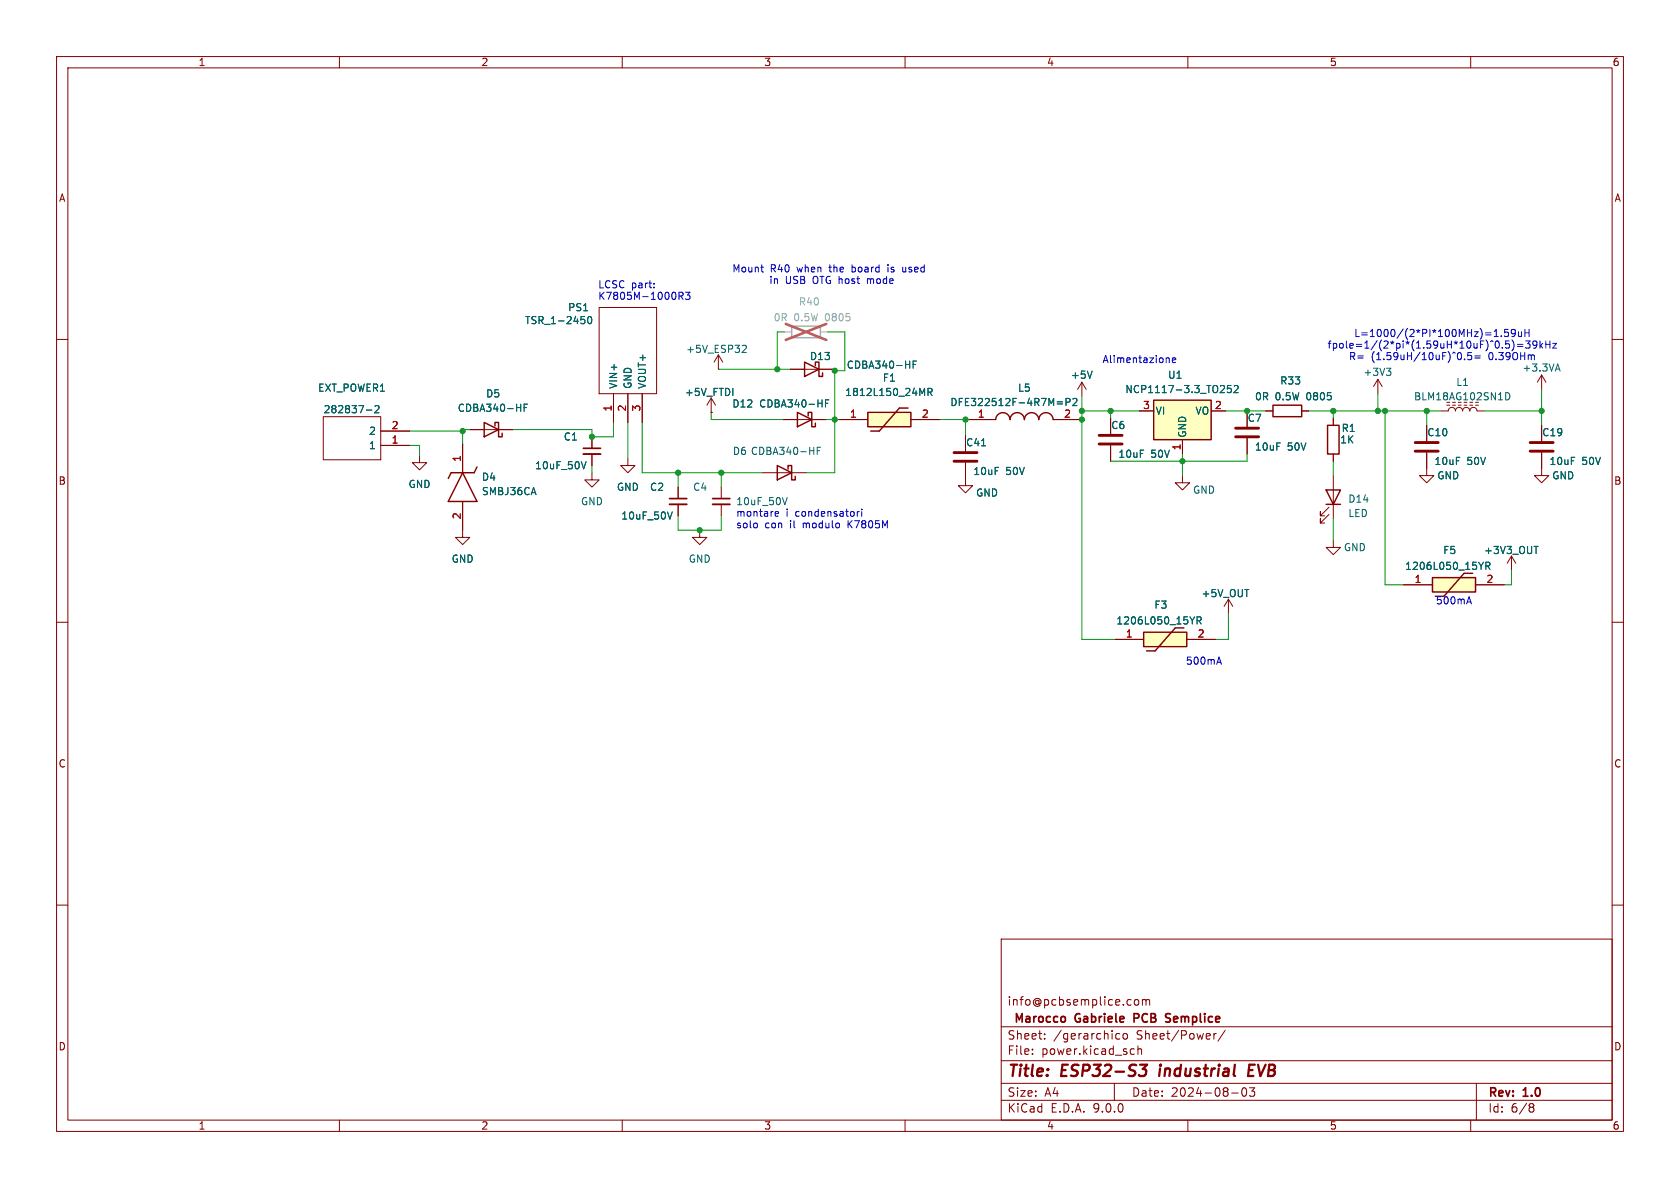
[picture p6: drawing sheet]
<svg xmlns="http://www.w3.org/2000/svg" width="297mm" height="210mm" viewBox="0 0 297 210" stroke-linecap="round" stroke-linejoin="round" font-family="sans-serif">
<g fill="none" stroke="#840000" stroke-width=".18">
<path d="M10 10h277v190h-277zM12 12h273v186h-273zM60 10v2M110 10v2M160 10v2M210 10v2M260 10v2M10 60h2M285 60h2M10 110h2M285 110h2M10 160h2"/>
<path d="M177 166h108v32h-108zM200.7 176.8l.3-.1 .3 .3v.4l-.3 .3-.3-.1-.2-.2v-.4zM202 176.8l.4-.1 .2 .2M202 176.7v1M202.6 176.9l.2-.2 .4 .1v.9M202.6 176.9v.8M285 160h2M60 198v2M110 198v2M160 198v2M177 194.5h108M177 191.5h108"/>
<path d="M177 187.5h108M177 181.5h108M182.5 186.3v.1M182.5 185.5v.1M184.7 183.6v.1M184.7 182.8v.1M197 191.5v3M198 182.8l-.5-.1-.3 .3v.4l.2 .2h.6M198.7 182.8l.3-.1 .3 .3v.4l-.3 .3-.3-.1-.2-.2v-.4zM200.1 185.4l.4 .1M200.5 186.3l-.4 .1M201.2 185.5l.2-.1 .3 .1 .1 .9"/>
<path d="M201.2 184.9v1.5M210 198v2M214.6 182.7v1M215 182.7l-.3 .1-.1 .2M216.6 182.1l-1.3 2M217.7 193.2h1.2M219.7 192.4l.2-.1a.81 .81 0 0 1 .6 .6 .81 .81 0 0 1-.3 .8l-.2 .1a.81 .81 0 0 1-.3-1.4zM220.9 192.3h.9l-.5 .6 .4 .1v.7l-.2 .1h-.4l-.2-.1M260 198v2M261 191.5v6.5M270.6 195.1l.4 .1 .2 .2-.3 .3M270.6 195.7h.3"/>
<path d="M270.9 195.7l.2 .2 .1 .4-.2 .2-.4 .1"/>
</g>
<path d="M201.6 188.2h1.2l-.8 .8h.3l.3 .2v.6l-.4 .4h-.6M205.1 188.9l-.2 1.3M220.8 189.2h.6M221.8 188.2h-.9l-.3 2h1" fill="none" stroke="#840000" stroke-width=".4"/>
<path d="M190.2 179.4l-.1 .4 .1 .7M201.2 179.3l-.7-.1v1.5M201.2 179.9l-.7 .1M206.6 180l.3 .3-.1 .2-.2 .2M206.7 179.2l.2 .1" fill="none" stroke="#840000" stroke-width=".3"/>
<path d="M153.4 72.9h7.6v2.5h-7.6z" fill="#ffffc2"/>
<path d="M141 72.9l2.5 1.3-2.5 1.2zM142.9 73.5v-.6h.6v2.5h.6v-.6M153.4 72.9h7.6v2.5h-7.6zM160.5 72.1h-1.5l-3.6 4.1h-1.5" fill="none" stroke="#840000" stroke-width=".25"/>
<g fill="none" stroke="#840000" stroke-width=".18">
<path d="M125.7 72.9h.1M125.7 70.4l-.7 1.2M125.7 70.4l.8 1.2M125.7 70.4v2.5M127 65.3h.1M127 62.7l-.8 1.3M127 62.7l.8 1.3M127 62.7v2.6M138.4 74.2h7.6M148.3 74.2h5.1M161 74.2h5.1M217.2 105.9l-.8 1.3"/>
<path d="M217.2 105.9l.7 1.3M217.2 105.9v2.6"/>
</g>
<path d="M131.4 61l.4 .1 .1 .3-.7 .9h.7M145.9 71.3h.5M146.5 70.7h-.6v1.3M163 69.6l.5-.9v1.2M164.1 69.3h.6l.1-.2-.1-.3-.6-.1v1.2M164.4 69.3l.4 .6" fill="none" stroke="#006464" stroke-width=".18"/>
<path d="M204 70.7h10.1v7h-10.1z" fill="#ffffc2"/>
<path d="M176 74.2a1.27 1.27 0 0 1 1.3-1.3 1.27 1.27 0 0 1 1.3 1.3 1.27 1.27 0 0 1 1.2-1.3 1.27 1.27 0 0 1 1.3 1.3 1.27 1.27 0 0 1 1.3-1.3 1.27 1.27 0 0 1 1.2 1.3 1.27 1.27 0 0 1 1.3-1.3 1.27 1.27 0 0 1 1.3 1.3M204 70.7h10.1v7h-10.1zM137.4 82.3l2.6 1.3-2.6 1.2zM139.3 82.9v-.6h.7v2.5h.6v-.6" fill="none" stroke="#840000" stroke-width=".25"/>
<g fill="none" stroke="#840000" stroke-width=".18">
<path d="M170.7 77v2.8M170.9 74.2h5.1M186.2 74.2h5.1M191.3 67.6l-.8 1.2M191.3 67.6l.7 1.2M191.3 67.6v2.5M196.3 73.9v2.8M196.3 78.7v2.8M201.4 72.6h2.6M209 77.7v2.6M214.1 72.6h2.6M220.5 72.6v2.8"/>
<path d="M220.5 77.5v2.8M134.9 83.6h7.6M170.7 81.8v4.1h1.3l-1.3 1.2-1.3-1.2h1.3"/>
</g>
<path d="M144.5 79.7h.4M145.1 79.1h-.6v1.2M173.5 78.8h.7M186.9 71h1M186.9 71.4h1M188.5 71.1l.6-.1 .1-.1-.1-.3-.6-.2v1.3M189.7 70.6l.4-.2 .3 .4-.8 .9h.8M193.1 65.6l-.4 1.3M215.7 69.4h.8M216.4 68.3v.4M217.6 68.1h-.6v.6l.1-.1 .5 .1 .1 .2-.1 .4-.2 .1-.4-.1M218.2 68.3l.5-.2 .2 .4-.8 .9h.8" fill="none" stroke="#006464" stroke-width=".18"/>
<path d="M194.3 77h4.1M194.3 78.5h4.1M218.4 75.7h4.1M218.4 77.2h4.1M168.7 80h4M168.7 81.5h4" fill="none" stroke="#840000" stroke-width=".51"/>
<path d="M140 57.7h5v2h-5z" fill="none" stroke="#a1a1a1" stroke-width=".25"/>
<path d="M138.7 58.7h1.3M145 58.7h1.3" fill="none" stroke="#a1a1a1" stroke-width=".18"/>
<path d="M138.9 57.3l7.2 2.8M146.1 57.3l-7.2 2.8" fill="none" stroke="#e65255" stroke-width=".46"/>
<path d="M202.2 111.8h7.6v2.5h-7.6z" fill="#ffffc2"/>
<path d="M85.6 74.7l2.5 1.2-2.5 1.3zM87.5 75.3v-.6h.6v2.5h.7v-.6M142.2 64l2.6 1.3-2.6 1.2zM144.1 64.6v-.6h.7v2.5h.6v-.6M225 71.6h5.1v2.1h-5.1zM81.8 83.6l2.5 5h-5.1zM84.3 82.6l-.5 1h-4l-.6 1M234.4 86.6h2.6l-1.3 2.6zM234.4 89.2h2.6M202.2 111.8h7.6v2.5h-7.6zM207.8 111l-3.6 4.1h-1.5" fill="none" stroke="#840000" stroke-width=".25"/>
<g fill="none" stroke="#840000" stroke-width=".18">
<path d="M105.9 54.4h10.2v15.2h-10.2zM57.1 73.7h10.2v7.6h-10.2zM67.3 78.7h5.1M67.3 76.2h5.1M81.8 78.5v5.1M83.1 75.9h7.6M104.6 77.2v2M108.5 69.6v5.1M111 69.6v5.1M113.5 69.6v5.1M139.7 65.3h7.6M223.8 72.6h1.2"/>
<path d="M230.1 72.6h1.3M252.2 75.2v2.8M272.5 75.2v2.8M74.2 80.5v1.3h1.2l-1.2 1.3-1.3-1.3h1.3M81.8 88.6v6.4h1.3l-1.3 1.3-1.3-1.3h1.3M104.6 83.6v1.2h1.3l-1.3 1.3-1.2-1.3h1.2M104.6 80.3v2M111 81v1.3h1.3l-1.3 1.3-1.3-1.3h1.3M119.9 86.1v2M119.9 89.2v2M123.7 93.7v1.3h1.3l-1.3 1.3-1.3-1.3h1.3M127.5 86.1v2"/>
<path d="M127.5 89.2v2M209 84.1v1.2h1.3l-1.3 1.3-1.2-1.3h1.2M234.9 90.9l-1.5 1.6v-.8v.8h.8M234.9 89.7l-1.5 1.5v-.8v.8h.8M235.7 84.1v7.6M252.2 80v4.1h1.3l-1.3 1.2-1.2-1.2h1.2M272.5 80v4.1h1.3l-1.3 1.2-1.2-1.2h1.2M197.1 113h5.1M209.8 113h5.1"/>
</g>
<g fill="none" stroke="#006464" stroke-width=".18">
<path d="M102.7 56h.6M103.3 56.5l.1 .2-.1 .5M104 56.1l.2-.1a.68 .68 0 0 1 .4 .6 .68 .68 0 0 1-.4 .6l-.2-.1-.1-.4zM64.8 72.5h.9M66.3 71.8l.5-.1 .2 .4-.8 .9h.8M92.7 72.1h.4M93.3 71.4h-.6v1.3M161.4 64.4h.5M162 63.8h-.6v1.3M103.6 81.6l-.4 1.3M118.9 90.5l-.5 1.3M139.2 88l-.5 1.2"/>
<path d="M211.2 109l-.4 .7M211.6 109.7l.6-.1 .2-.1-.1-.3-.7-.2v1.3M211.9 109.7l.5 .6"/>
</g>
<path d="M103.1 79.2h3.1M118.4 88.1h3M126 88.1h3" fill="none" stroke="#840000" stroke-width=".3"/>
<path d="M103.1 80.3h3.1M118.4 89.2h3M126 89.2h3" fill="none" stroke="#840000" stroke-width=".33"/>
<path d="M250.2 78.2h4.1M250.2 79.8h4.1M270.5 78.2h4.1M270.5 79.8h4.1" fill="none" stroke="#840000" stroke-width=".51"/>
<path d="M253.2 102.1h7.7v2.5h-7.7z" fill="#ffffc2"/>
<path d="M234.7 75.2h2v5.1h-2zM253.2 102.1h7.7v2.5h-7.7zM258.8 101.3l-3.5 4.1" fill="none" stroke="#840000" stroke-width=".25"/>
<g fill="none" stroke="#840000" stroke-width=".18">
<path d="M67.3 78.7h5.1M67.3 76.2h5.1M81.8 78.5v5.1M83.1 75.9h2.5M88.1 75.9h2.6M104.6 77.2v2M108.5 69.6v5.1M111 69.6v5.1M113.5 69.6v5.1M125.7 72.9h.1M138.4 74.2h2.6M139.7 65.3h2.5"/>
<path d="M143.5 74.2h2.5M144.8 65.3h2.5M148.3 74.2h5.1M161 74.2h5.1M170.7 77v2.8M170.9 74.2h5.1M186.2 74.2h5.1M196.3 73.9v2.8M196.3 78.7v2.8M201.4 72.6h2.6M209 77.7v2.6M214.1 72.6h2.6"/>
<path d="M220.5 72.6v2.8M220.5 77.5v2.8M223.8 72.6h1.2M230.1 72.6h1.3M235.7 73.9v1.3M243.6 67.1l-.8 1.2M243.6 67.1l.7 1.2M243.6 67.1v2.5M252.2 75.2v2.8M254.8 72.6h1.2a.64 .64 0 0 1 .7-.6 .64 .64 0 0 1 .6 .6 .64 .64 0 0 1 .6-.6 .64 .64 0 0 1 .7 .6 .64 .64 0 0 1 .6-.6 .64 .64 0 0 1 .6 .6 .64 .64 0 0 1 .7-.6 .64 .64 0 0 1 .6 .6h1.3M255.8 71.6h.5M256.8 71.6h.5"/>
<path d="M257.8 71.6h.5M258.8 71.6h.5M259.8 71.6h.5M260.9 71.6h.5M272.5 66.3l-.7 1.3M272.5 66.3l.8 1.3M272.5 66.3v2.5M272.5 75.2v2.8M81.8 88.6v5.1M104.6 80.3v2M119.9 86.1v2M119.9 89.2v2"/>
<path d="M170.7 81.8v2.8M235.7 95.5v1.3h1.3l-1.3 1.2-1.3-1.2h1.3M235.7 80.3v1.2M252.2 80v2.8M267.2 98.3l-.8 1.3M267.2 98.3l.8 1.3M267.2 98.3v2.5M272.5 80v2.8M197.1 113h5.1M209.8 113h5.1M248.2 103.4h5M260.9 103.4h5"/>
</g>
<g fill="none" stroke="#006464" stroke-width=".18">
<path d="M102.7 56h.6M103.3 56.5l.1 .2-.1 .5M104 56.1l.2-.1a.68 .68 0 0 1 .4 .6 .68 .68 0 0 1-.4 .6l-.2-.1-.1-.4zM64.8 72.5h.9M66.3 71.8l.5-.1 .2 .4-.8 .9h.8M92.7 72.1h.4M93.3 71.4h-.6v1.3M145.9 71.3h.5M146.5 70.7h-.6v1.3M161.4 64.4h.5M162 63.8h-.6v1.3M163 69.6l.5-.9v1.2"/>
<path d="M164.1 69.3h.6l.1-.2-.1-.3-.6-.1v1.2M164.4 69.3l.4 .6M173.5 78.8h.7M186.9 71h1M186.9 71.4h1M188.5 71.1l.6-.1 .1-.1-.1-.3-.6-.2v1.3M189.7 70.6l.4-.2 .3 .4-.8 .9h.8M193.1 65.6l-.4 1.3M215.7 69.4h.8M216.4 68.3v.4M217.6 68.1h-.6v.6l.1-.1 .5 .1 .1 .2-.1 .4-.2 .1-.4-.1M218.2 68.3l.5-.2 .2 .4-.8 .9h.8"/>
<path d="M245.1 65.1h.8l-.4 .5M245.6 65.6l.3 .2v.3l-.3 .3M266.2 69.4a.64 .64 0 0 1 .7 .6 .64 .64 0 0 1-.7 .7M275.1 65.2h.6M275.4 64.3l.4 1.3M103.6 81.6l-.4 1.3M118.9 90.5l-.5 1.3M262.3 99.4l-.5 .7M271.2 96.6h.7M211.2 109l-.4 .7M211.6 109.7l.6-.1 .2-.1-.1-.3-.7-.2v1.3M211.9 109.7l.5 .6"/>
<path d="M262.7 100.1l.6-.1 .1-.2-.1-.3-.6-.1v1.3M263 100.1l.4 .6"/>
</g>
<g fill="none" stroke="#009600" stroke-width=".18">
<path d="M138.7 58.7h-1.3v6.6M146.3 58.7h3.1v6.8h-1.8M72.4 78.7h1.8v1.8M72.4 76.2h9.4M83.1 75.9h-1.3v2.6M108.5 74.7v2.5h-3.9v-1.3h-13.9M111 74.7v6.3M113.5 74.7v8.9h21.4M125.7 72.9v1.3h12.7M127 65.3h12.7M146 74.2h2.3M147.3 65.3h.3v18.3h-5.1"/>
<path d="M166.1 74.2h4.8M170.7 74.2v2.8M191.3 70.1v42.9h5.8M191.3 72.6h10.1M196.3 72.6v1.3M216.7 72.6h7.1M231.4 72.6h23.4M235.7 72.6v1.3M243.6 69.6v3M244.9 72.6v30.8h3.3M252.2 72.6v2.6M262.4 72.6h10.1"/>
<path d="M272.5 68.8v6.4M104.6 82.3v1.3M119.9 83.6v2.5M119.9 91.2v2.5h7.6v-2.5M127.5 83.6v2.5M209 80.3v3.8M220.5 80.3v1.2h-24.2M235.7 81.5v2.6M235.7 91.7v3.8M217.2 108.5v4.5h-2.3M267.2 100.8v2.6h-1.3"/>
</g>
<g fill="none" stroke="#0000c2" stroke-width=".18">
<path d="M115.6 50.8v.1M115.6 50.1v.1M120 52.3h.6l.2-.2-.1-.3-.7-.1v1.2M120.3 52.3l.5 .6M121.2 51.7h.8l-.5 .4 .4 .2v.5l-.2 .1-.5-.1M134.5 47.2h.5M134.8 48.1h.2M157 46.8v.1M157 47.2v.9M159.6 47.2v.7l.3 .2M264.1 59.5h.8M265.4 59.4v.1"/>
<path d="M266.6 58.2h-.6v.6l.1-.1 .5 .1 .1 .2-.1 .4-.2 .1-.4-.1M267.9 58.8l-.2 .2h-.4l-.1-.2 .1-.5 .4-.1 .1 .1a.84 .84 0 0 1-.3 1.2h-.2M268.4 58.7l.1 .7 .3 .1 .2-.1M269 58.7v.8M269.6 58.2v1.3M269.6 58.8h.7M270.3 58.2v1.3M206.3 63.3l.4 .1v.7M207.3 63.7l.6-.1-.1-.3h-.4l-.1 .1v.6h.5M258.9 63.5v.1M259.5 62.3v.6l.1-.1M259.9 62.8l.3 .2-.1 .5-.2 .1-.4-.1"/>
<path d="M260.7 62.9h1M260.7 63.3h1M267.3 60.1a1.47 1.47 0 0 1 .1 1.9M268.3 60.9h.9M268.3 61.2h.9M269.7 60.3h.8l-.4 .5 .3 .1v.5l-.1 .1-.6-.1M271.7 60.8l-.2 .3-.4-.1-.1-.2 .1-.5h.4l.1 .1a.84 .84 0 0 1-.3 1.1h-.2M272.3 60.3v1.2M272.4 61.1l.3 .4M272.7 60.7l-.4 .5M273.3 60.9h.7M273.3 60.3v1.2"/>
<path d="M274 60.3v1.2M274.5 60.7h.7l-.7 .8h.7M133.8 92.6v.6M137 91.1l.2 .2 .4-.1M137 90.6l.2-.2h.3l.1 .2v.1l-.6 .1M151.6 90.4v.9M151.9 90.4l-.3 .3M152.3 90v.1M152.3 90.4v.9M215.2 117.1h.6M215.5 116.2l.4 1.2M259.4 106.4h.6"/>
<path d="M259.7 105.5l.4 1.3"/>
</g>
<g fill="#009600" stroke="#009600" stroke-width=".18">
<circle cx="191.3" cy="72.6" r=".46"/>
<circle cx="127.5" cy="83.6" r=".46"/>
<circle cx="147.6" cy="65.5" r=".46"/>
<circle cx="123.7" cy="93.7" r=".46"/>
<circle cx="170.7" cy="74.2" r=".46"/>
<circle cx="147.6" cy="74.2" r=".46"/>
<circle cx="137.4" cy="65.3" r=".46"/>
<circle cx="191.3" cy="74.2" r=".46"/>
<circle cx="196.3" cy="72.6" r=".46"/>
<circle cx="209" cy="81.5" r=".46"/>
<circle cx="220.5" cy="72.6" r=".46"/>
<circle cx="81.8" cy="76.2" r=".46"/>
<circle cx="119.9" cy="83.6" r=".46"/>
<circle cx="104.6" cy="77.2" r=".46"/>
<circle cx="252.2" cy="72.6" r=".46"/>
<circle cx="244.9" cy="72.6" r=".46"/>
<circle cx="272.5" cy="72.6" r=".46"/>
<circle cx="235.7" cy="72.6" r=".46"/>
<circle cx="243.6" cy="72.6" r=".46"/>
</g>
<g font-size="2.8" fill="#840000">
<text x="178" y="190.9">Title:</text>
<text x="187.7" y="190.9">ESP32-S3</text>
<text x="205.8" y="190.9">industrial</text>
<text x="222.3" y="190.9">EVB</text>
</g>
<g font-size="2.1" fill="#840000">
<text x="178" y="178">info@pcbsemplice.com</text>
<text x="178" y="184">Sheet:</text>
<text x="179.7" y="181.2">Marocco</text>
<text x="186.2" y="184">/gerarchico</text>
<text x="190.8" y="181.2">Gabriele</text>
<text x="201" y="184">Sheet/Power/</text>
<text x="201.7" y="181.2">PCB</text>
<text x="208" y="181.2">Semplice</text>
<text x="178" y="186.7">File:</text>
<text x="184.1" y="186.7">power.kicad_sch</text>
<text x="178" y="196.9">KiCad</text>
<text x="178" y="194.1">Size:</text>
<text x="184.7" y="194.1">A4</text>
<text x="185.7" y="196.9">E.D.A.</text>
<text x="193.3" y="196.9">9.0.0</text>
<text x="200" y="194.1">Date:</text>
<text x="207" y="194.1">2024-08-03</text>
<text x="263" y="194.3">Rev:</text>
<text x="263" y="196.9">Id:</text>
<text x="267.1" y="196.9">6/8</text>
<text x="269.4" y="194.3">1.0</text>
</g>
<g font-size="1.8" fill="#840000">
<text x="35" y="11.9">1</text>
<text x="85" y="11.9">2</text>
<text x="135" y="11.9">3</text>
<text x="185" y="11.9">4</text>
<text x="235" y="11.9">5</text>
<text x="285" y="11.9">6</text>
<text x="10.3" y="35.9">A</text>
<text x="285.3" y="35.9">A</text>
<text x="10.3" y="85.9">B</text>
<text x="285.3" y="85.9">B</text>
<text x="10.3" y="135.9">C</text>
<text x="285.3" y="135.9">C</text>
<text x="10.3" y="185.9">D</text>
<text x="285.3" y="185.9">D</text>
<text x="35" y="199.9">1</text>
<text x="85" y="199.9">2</text>
<text x="135" y="199.9">3</text>
<text x="185" y="199.9">4</text>
<text x="235" y="199.9">5</text>
<text x="285" y="199.9">6</text>
</g>
<g font-size="1.8" fill="#0000c2">
<text x="105.7" y="51">LCSC part:</text>
<text x="105.7" y="53.1">K7805M-1000R3</text>
<text x="129.4" y="48.4">Mount</text>
<text x="135.9" y="50.4">in</text>
<text x="136.2" y="48.4">R40</text>
<text x="138.8" y="50.4">USB</text>
<text x="141" y="48.4">when</text>
<text x="143.8" y="50.4">OTG host</text>
<text x="146.9" y="48.4">the</text>
<text x="151" y="48.4">board</text>
<text x="153.8" y="50.4">mode</text>
<text x="157.6" y="48.4">is</text>
<text x="160.4" y="48.4">used</text>
<text x="239.3" y="59.8">L=1000/(2*PI*100MHz)=1.59uH</text>
<text x="194.8" y="64.3">Alimentazione</text>
<text x="234.6" y="61.8">fpole=1/(2*pi*(1.59uH*10uF)^0.5)=39kHz</text>
<text x="238.4" y="63.9">R=</text>
<text x="242.4" y="63.9">(1.59uH/10uF)^0.5=</text>
<text x="263.3" y="63.9">0.39OHm</text>
<text x="130" y="91.4">montare</text>
<text x="130" y="93.5">solo</text>
<text x="135.2" y="93.5">con</text>
<text x="139" y="91.4">i</text>
<text x="139.8" y="93.5">il</text>
<text x="140.7" y="91.4">condensatori</text>
<text x="142.2" y="93.5">modulo</text>
<text x="150.3" y="93.5">K7805M</text>
<text x="253.7" y="107">500mA</text>
<text x="209.5" y="117.7">500mA</text>
</g>
<g font-size="1.8" fill="#006464">
<text x="92.7" y="57.5">TSR_1-2450</text>
<text x="100.3" y="55.2">PS1</text>
<text x="121.2" y="62.6">+5V_ESP32</text>
<text x="143.1" y="63.9">D13</text>
<text x="149.6" y="65.4">CDBA340-HF</text>
<text x="269.1" y="65.9">+3.3VA</text>
<text x="56.1" y="69.4">EXT_POWER1</text>
<text x="85.8" y="70.5">D5</text>
<text x="109.3" y="68.8" transform="rotate(-90 109.3 68.8)">VIN+</text>
<text x="111.9" y="68.8" transform="rotate(-90 111.9 68.8)">GND</text>
<text x="114.4" y="68.8" transform="rotate(-90 114.4 68.8)">VOUT+</text>
<text x="121" y="70.2">+5V_FTDI</text>
<text x="149.3" y="70.2">1812L150_24MR</text>
<text x="156" y="67.7">F1</text>
<text x="167.9" y="72">DFE322512F-4R7M=P2</text>
<text x="179.9" y="69.4">L5</text>
<text x="189.2" y="67.2">+5V</text>
<text x="198.8" y="69.7">NCP1117-3.3_TO252</text>
<text x="206.4" y="67.2">U1</text>
<text x="221.8" y="71">0R</text>
<text x="225.4" y="71">0.5W</text>
<text x="226.2" y="68.2">R33</text>
<text x="231.1" y="71">0805</text>
<text x="240.9" y="66.6">+3V3</text>
<text x="249.9" y="71">BLM18AG102SN1D</text>
<text x="257.4" y="68.4">L1</text>
<text x="57.1" y="73.3">282837-2</text>
<text x="65.1" y="77.1">2</text>
<text x="80.8" y="73">CDBA340-HF</text>
<text x="129.4" y="72.2">D12</text>
<text x="134.1" y="72.2">CDBA340-HF</text>
<text x="196.4" y="76">C6</text>
<text x="204.2" y="73.5">VI</text>
<text x="209.9" y="77.5" transform="rotate(-90 209.9 77.5)">GND</text>
<text x="211.2" y="73.5">VO</text>
<text x="220.5" y="74.8">C7</text>
<text x="237.1" y="76.6">R1</text>
<text x="252.2" y="77.3">C10</text>
<text x="272.6" y="77.3">C19</text>
<text x="65.1" y="79.6">1</text>
<text x="94.5" y="83.2">10uF_50V</text>
<text x="99.6" y="78.1">C1</text>
<text x="129.5" y="80.6">D6 CDBA340-HF</text>
<text x="170.7" y="79.1">C41</text>
<text x="197.6" y="81.1">10uF</text>
<text x="203.4" y="81.1">50V</text>
<text x="221.8" y="79.9">10uF</text>
<text x="227.6" y="79.9">50V</text>
<text x="236.8" y="78.6">1K</text>
<text x="253.5" y="82.4">10uF</text>
<text x="259.3" y="82.4">50V</text>
<text x="273.8" y="82.4">10uF</text>
<text x="279.6" y="82.4">50V</text>
<text x="72.1" y="86.5">GND</text>
<text x="85.1" y="85.2">D4</text>
<text x="85.1" y="87.7">SMBJ36CA</text>
<text x="102.6" y="89.5">GND</text>
<text x="109" y="87">GND</text>
<text x="114.8" y="87">C2</text>
<text x="122.4" y="87">C4</text>
<text x="130.1" y="89.5">10uF_50V</text>
<text x="172" y="84.2">10uF</text>
<text x="172.5" y="88">GND</text>
<text x="177.8" y="84.2">50V</text>
<text x="210.8" y="87.5">GND</text>
<text x="238.3" y="89.1">D14</text>
<text x="254" y="84.9">GND</text>
<text x="274.3" y="84.9">GND</text>
<text x="109.7" y="92">10uF_50V</text>
<text x="238.3" y="91.6">LED</text>
<text x="79.8" y="99.7">GND</text>
<text x="121.7" y="99.7">GND</text>
<text x="237.5" y="97.6">GND</text>
<text x="248.3" y="100.9">1206L050_15YR</text>
<text x="255" y="98.1">F5</text>
<text x="262.3" y="98.1">+3V3_OUT</text>
<text x="204" y="107.8">F3</text>
<text x="212.3" y="105.8">+5V_OUT</text>
<text x="197.3" y="110.6">1206L050_15YR</text>
</g>
<g font-size="1.8" fill="#989898">
<text x="136.7" y="57">0R</text>
<text x="140.3" y="57">0.5W</text>
<text x="141.1" y="54.2">R40</text>
<text x="146" y="57">0805</text>
</g>
<g font-size="1.8" fill="#a90000">
<text x="69.1" y="75.9">2</text>
<text x="108.2" y="72.8" transform="rotate(-90 108.2 72.8)">1</text>
<text x="110.7" y="72.8" transform="rotate(-90 110.7 72.8)">2</text>
<text x="113.3" y="72.8" transform="rotate(-90 113.3 72.8)">3</text>
<text x="150.2" y="73.9">1</text>
<text x="162.9" y="73.9">2</text>
<text x="172.8" y="73.9">1</text>
<text x="188" y="73.9">2</text>
<text x="202" y="72.4">3</text>
<text x="214.7" y="72.4">2</text>
<text x="69.1" y="78.5">1</text>
<text x="81.5" y="81.7" transform="rotate(-90 81.5 81.7)">1</text>
<text x="208.8" y="79.7" transform="rotate(-90 208.8 79.7)">1</text>
<text x="81.5" y="91.9" transform="rotate(-90 81.5 91.9)">2</text>
<text x="250" y="103.1">1</text>
<text x="262.7" y="103.1">2</text>
<text x="198.9" y="112.8">1</text>
<text x="211.6" y="112.8">2</text>
</g>
</svg>
